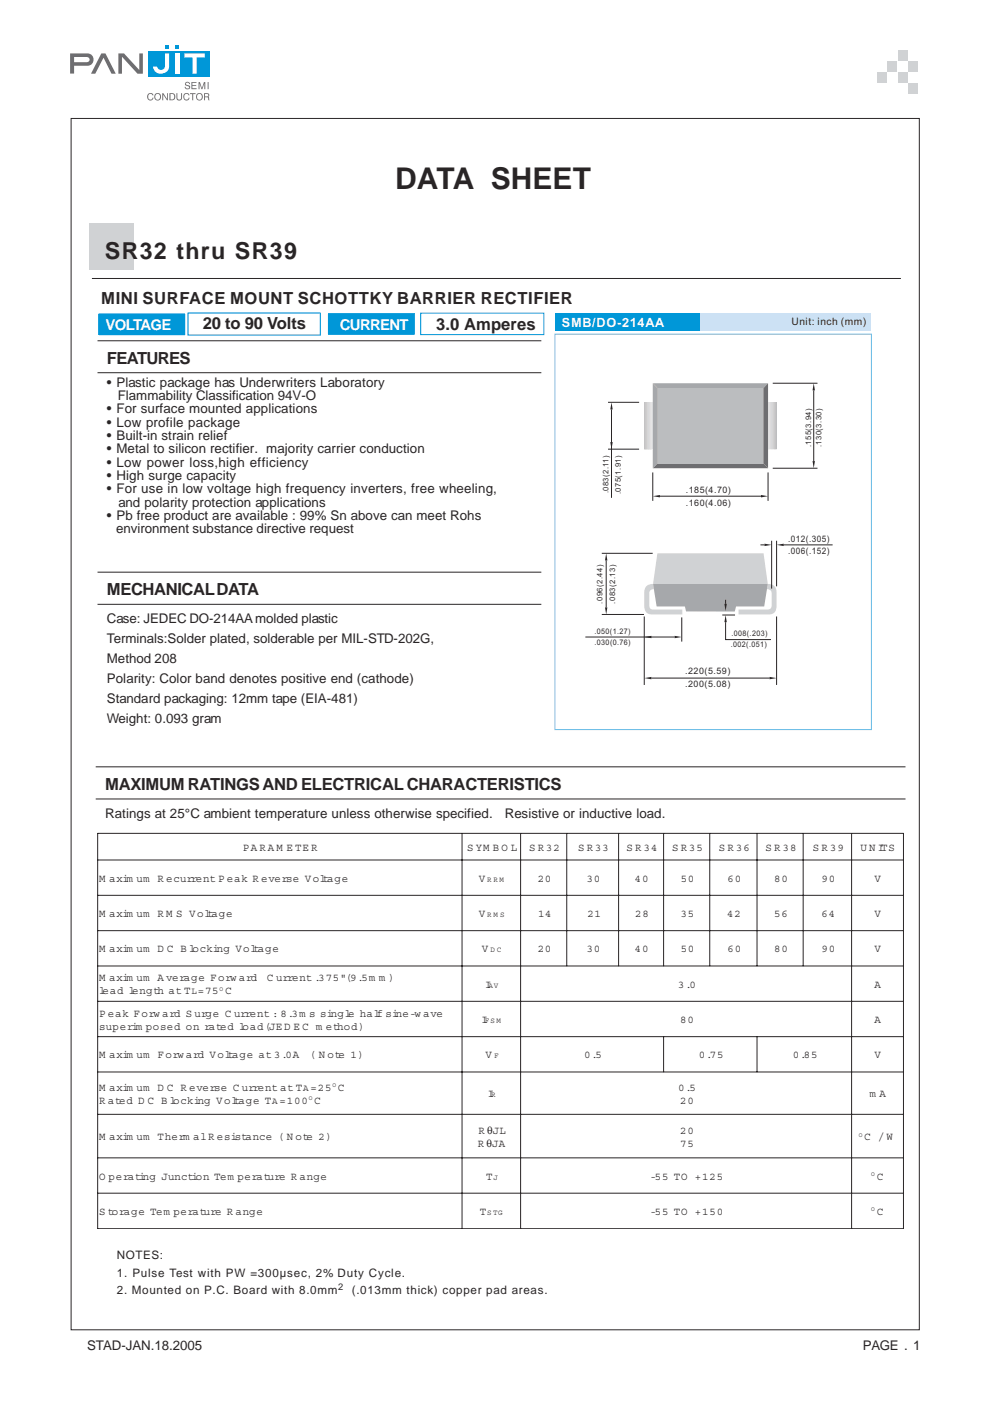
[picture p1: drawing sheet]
<svg xmlns="http://www.w3.org/2000/svg" width="210mm" height="297mm" viewBox="0 0 210 297" stroke-linecap="round" stroke-linejoin="round" font-family="sans-serif">
<path d="M31.4 10.8h13.1v5.4h-13.1z" fill="#0097d8"/>
<g fill="#6d6e71">
<path d="M21.5 11.3h.9l2.1 4.3h-.9l-1.7-3.4-1.7 3.4h-.9z" fill-rule="evenodd"/>
<path d="M25.1 11.3h1.2l3.2 3.5v-3.5h.8v4.3h-1.1l-3.3-3.6v3.6h-.8z" fill-rule="evenodd"/>
</g>
<path d="M35 11.3h.9v2.8a1.73 1.73 0 0 1-1.7 1.5 1.73 1.73 0 0 1-1.8-1.5h.9l.3 .5a.83 .83 0 0 0 .8 .2 .83 .83 0 0 0 .6-.7z" fill-rule="evenodd" fill="#fff"/>
<path d="M14.9 11.3h3.6a1.31 1.31 0 0 1 1.3 1.3 1.31 1.31 0 0 1-1.2 1.3h-2.9v1.7h-.8zM15.7 12.1l3 .1a.52 .52 0 0 1 .3 .4 .52 .52 0 0 1-.3 .5l-3 .1z" fill-rule="evenodd" fill="#6d6e71"/>
<path d="M37.2 11.3h.9v4.3h-.9z" fill="#fff"/>
<path d="M39.1 11.3h4.3v.9h-1.7v3.4h-.9v-3.4h-1.7z" fill-rule="evenodd" fill="#fff"/>
<g fill="#0097d8">
<path d="M35 9.5h.9v.9h-.9z"/>
<path d="M37.1 9.5h.9v.9h-.9z"/>
</g>
<g fill="#6d6e71">
<path d="M39.4 17.5l.6-.1 .3 .4h-.2a.3 .3 0 0 0-.4-.3 .3 .3 0 0 0-.1 .5h.2a.49 .49 0 0 1 .5 .6 .49 .49 0 0 1-.7 .3l-.4-.3v-.2h.2a.33 .33 0 0 0 .3 .4 .33 .33 0 0 0 .3-.5l-.3-.1a.45 .45 0 0 1-.4-.2 .45 .45 0 0 1 .1-.5zM40.6 17.4h1.1v.2h-.9v.4h.8v.2h-.8v.5h.9v.2h-1.1zM42.1 17.4h.3l.4 1.3 .4-1.3h.3v1.5h-.2v-1.3l-.4 1.3h-.2l-.4-1.3v1.3h-.2zM44 17.4h.2v1.5h-.2z" fill-rule="evenodd"/>
<path d="M31.4 19.9a.66 .66 0 0 1 .7-.2 .66 .66 0 0 1 .4 .5h-.2a.56 .56 0 0 0-1 .2 .56 .56 0 0 0 .8 .7l.2-.4h.2a.73 .73 0 0 1-1 .5 .73 .73 0 0 1-.2-1.1zM33.1 20.1a.6 .6 0 0 0-.1 .9 .6 .6 0 0 0 .9 0 .6 .6 0 0 0-.1-.9l-.4-.2zM32.9 19.9a.75 .75 0 0 1 1.1 .1 .75 .75 0 0 1-.2 1.1 .75 .75 0 0 1-1.1-.4zM34.4 19.8h.2l.8 1.2v-1.2h.2v1.5h-.2l-.8-1.3v1.3h-.2zM36.2 19.9v1.2a.61 .61 0 0 0 .7-.6 .61 .61 0 0 0-.7-.6zM35.9 19.8h.6a.76 .76 0 0 1 .7 .7 .76 .76 0 0 1-.7 .8h-.6zM37.4 19.8h.2v.9a.39 .39 0 0 0 .4 .4 .39 .39 0 0 0 .4-.4v-.9h.2v.9a.6 .6 0 0 1-.6 .6 .6 .6 0 0 1-.6-.6zM39 19.9a.66 .66 0 0 1 1.2 .3h-.2a.51 .51 0 0 0-.7-.2 .51 .51 0 0 0-.2 .7 .45 .45 0 0 0 .4 .4 .45 .45 0 0 0 .5-.4h.2a.7 .7 0 0 1-.9 .6 .7 .7 0 0 1-.4-1zM40.3 19.8h1.2v.2h-.5v1.3h-.2v-1.3h-.5zM41.9 20.1a.57 .57 0 0 0 0 .9 .57 .57 0 0 0 .9-.3 .55 .55 0 0 0-.2-.7 .55 .55 0 0 0-.7 .1zM41.7 19.9a.75 .75 0 0 1 1.1 .1 .75 .75 0 0 1-.1 1.1 .75 .75 0 0 1-1-.2l-.1-.6zM43.5 19.9v.6l.6-.2v-.3zM43.3 19.8h.5a.43 .43 0 0 1 .5 .2 .43 .43 0 0 1-.1 .5l.2 .8h-.2l-.1-.6-.3-.1h-.3v.7h-.2z" fill-rule="evenodd"/>
</g>
<path d="M15.1 25.1h179.8v256.8h-179.8z" fill="none" stroke="#292526" stroke-width=".21"/>
<g fill="#d0d2d4">
<path d="M190.4 15.4h2v2.1h-2z"/>
<path d="M192.7 13h1.9v2.2h-1.9z"/>
<path d="M192.7 17.6h1.9v2.1h-1.9z"/>
<path d="M186.1 15.4h1.9v2.1h-1.9z"/>
<path d="M188.2 13h2v2.2h-2z"/>
<path d="M190.4 10.6h2v2.2h-2z"/>
<path d="M18.9 47.3h9.5v9.8h-9.5z"/>
</g>
<path d="M19.5 59h171.5M20.7 72.3h94.1M20.7 79h94.1M20.7 121.3h94.1M20.7 128.1h94.1" fill="none" stroke="#292526" stroke-width=".21"/>
<path d="M117.7 70.9h67.1v83.8h-67.1z" fill="none" stroke="#6bb5e4" stroke-width=".21"/>
<path d="M117.7 66.5h30.8v3.7h-30.8z" fill="#0097d8"/>
<path d="M148.5 66.5h36.3v3.7h-36.3z" fill="#cce1f4"/>
<g fill="#d0d2d4">
<path d="M137.1 124.2l.4-.2 1-.2 .1 1.1a.88 .88 0 0 0-.9 .8v2.6a.74 .74 0 0 0 .8 .9h6.2v1.1h-6.5a1.56 1.56 0 0 1-1.6-1.9l.1-3.4z" fill-rule="evenodd"/>
<path d="M156.6 129.2h6.2a.76 .76 0 0 0 .8-.9v-2.6a.89 .89 0 0 0-1-.8l.2-1.1a1.64 1.64 0 0 1 1.9 1.9v2.7a1.56 1.56 0 0 1-1.7 1.9h-6.4z" fill-rule="evenodd"/>
</g>
<path d="M138.5 123.8h24.3l-.8 4.8h-5.9l-.3 1.1-10.3-.1-.3-1h-6z" fill-rule="evenodd" fill="#a6a8ab"/>
<path d="M139.4 98.3h22.5l.9 1h-24.4z" fill-rule="evenodd" fill="#6d6e71"/>
<path d="M136.6 85.3v9.9" fill="none" stroke="#bbbdbf" stroke-width=".21"/>
<path d="M136.6 85.3v9.9M136.7 85.3v9.9" fill="none" stroke="#bdbfc1" stroke-width=".21"/>
<path d="M136.7 85.3v9.9" fill="none" stroke="#c0c2c4" stroke-width=".21"/>
<path d="M136.8 85.3v9.9" fill="none" stroke="#c1c3c5" stroke-width=".21"/>
<path d="M136.8 85.3v9.9" fill="none" stroke="#c4c6c8" stroke-width=".21"/>
<path d="M136.9 85.3v9.9" fill="none" stroke="#c6c7c9" stroke-width=".21"/>
<path d="M137 85.3v9.9M137.1 85.3v9.9" fill="none" stroke="#c8cacc" stroke-width=".21"/>
<path d="M137.1 85.3v9.9" fill="none" stroke="#cacbcd" stroke-width=".21"/>
<path d="M137.1 85.3v9.9M137.2 85.3v9.9" fill="none" stroke="#ccced0" stroke-width=".21"/>
<path d="M137.2 85.3v9.9" fill="none" stroke="#cecfd1" stroke-width=".21"/>
<path d="M137.3 85.3v9.9M137.4 85.3v9.9" fill="none" stroke="#d0d2d4" stroke-width=".21"/>
<path d="M137.4 85.3v9.9" fill="none" stroke="#d3d4d6" stroke-width=".21"/>
<path d="M137.5 85.3v9.9" fill="none" stroke="#d5d6d7" stroke-width=".21"/>
<path d="M137.6 85.3v9.9" fill="none" stroke="#d7d8da" stroke-width=".21"/>
<path d="M137.6 85.3v9.9M137.7 85.3v9.9" fill="none" stroke="#d9dadb" stroke-width=".21"/>
<path d="M137.7 85.3v9.9M137.8 85.3v9.9" fill="none" stroke="#dbdcde" stroke-width=".21"/>
<path d="M137.8 85.3v9.9M137.9 85.3v9.9" fill="none" stroke="#dddedf" stroke-width=".21"/>
<path d="M137.9 85.3v9.9M138 85.3v9.9" fill="none" stroke="#dfe1e2" stroke-width=".21"/>
<path d="M138 85.3v9.9M138.1 85.3v9.9" fill="none" stroke="#e1e2e3" stroke-width=".21"/>
<path d="M138.1 85.3v9.9M138.2 85.3v9.9" fill="none" stroke="#e4e5e6" stroke-width=".21"/>
<path d="M138.2 85.3v9.9M138.3 85.3v9.9" fill="none" stroke="#e5e6e7" stroke-width=".21"/>
<path d="M139.4 117.3h22.5l.9 6.5h-24.3z" fill-rule="evenodd" fill="#d0d2d4"/>
<path d="M139.4 82.3h22.5v16h-22.5z" fill="#bbbdbf"/>
<path d="M164.6 85.3v9.9" fill="none" stroke="#bbbdbf" stroke-width=".21"/>
<path d="M164.6 85.3v9.9z" fill="#bbbdbf"/>
<path d="M164.6 85.3v9.9" fill="none" stroke="#bbbdbf" stroke-width=".21"/>
<path d="M164.6 85.3v9.9" fill="none" stroke="#bdbfc1" stroke-width=".21"/>
<path d="M164.6 85.3v9.9z" fill="#bdbfc1"/>
<path d="M164.5 85.3v9.9" fill="none" stroke="#bdbfc1" stroke-width=".21"/>
<path d="M164.5 85.3v9.9z" fill="#c0c2c4"/>
<path d="M164.5 85.3v9.9" fill="none" stroke="#c0c2c4" stroke-width=".21"/>
<path d="M164.4 85.3v9.9z" fill="#c1c3c5"/>
<path d="M164.4 85.3v9.9" fill="none" stroke="#c1c3c5" stroke-width=".21"/>
<path d="M164.4 85.3v9.9z" fill="#c1c3c5"/>
<path d="M164.4 85.3v9.9" fill="none" stroke="#c1c3c5" stroke-width=".21"/>
<path d="M164.3 85.3v9.9" fill="none" stroke="#c4c6c8" stroke-width=".21"/>
<path d="M164.3 85.3v9.9z" fill="#c4c6c8"/>
<path d="M164.3 85.3v9.9" fill="none" stroke="#c6c7c9" stroke-width=".21"/>
<path d="M164.2 85.3v9.9z" fill="#c6c7c9"/>
<path d="M164.2 85.3v9.9" fill="none" stroke="#c6c7c9" stroke-width=".21"/>
<path d="M164.2 85.3v9.9" fill="none" stroke="#c8cacc" stroke-width=".21"/>
<path d="M164.1 85.3v9.9z" fill="#c8cacc"/>
<path d="M164.1 85.3v9.9" fill="none" stroke="#c8cacc" stroke-width=".21"/>
<path d="M164.1 85.3v9.9z" fill="#c8cacc"/>
<path d="M164.1 85.3v9.9" fill="none" stroke="#cacbcd" stroke-width=".21"/>
<path d="M164 85.3v9.9z" fill="#ccced0"/>
<path d="M164 85.3v9.9" fill="none" stroke="#ccced0" stroke-width=".21"/>
<path d="M164 85.3v9.9z" fill="#ccced0"/>
<path d="M163.9 85.3v9.9" fill="none" stroke="#ccced0" stroke-width=".21"/>
<path d="M163.9 85.3v9.9" fill="none" stroke="#cecfd1" stroke-width=".21"/>
<path d="M163.9 85.3v9.9z" fill="#cecfd1"/>
<path d="M163.9 85.3v9.9" fill="none" stroke="#cecfd1" stroke-width=".21"/>
<path d="M163.8 85.3v9.9" fill="none" stroke="#d0d2d4" stroke-width=".21"/>
<path d="M163.8 85.3v9.9z" fill="#d0d2d4"/>
<path d="M163.8 85.3v9.9" fill="none" stroke="#d0d2d4" stroke-width=".21"/>
<path d="M163.7 85.3v9.9z" fill="#d0d2d4"/>
<path d="M163.7 85.3v9.9" fill="none" stroke="#d0d2d4" stroke-width=".21"/>
<path d="M163.7 85.3v9.9" fill="none" stroke="#d3d4d6" stroke-width=".21"/>
<path d="M163.7 85.3v9.9z" fill="#d3d4d6"/>
<path d="M163.7 85.3v9.9" fill="none" stroke="#d3d4d6" stroke-width=".21"/>
<path d="M163.6 85.3v9.9" fill="none" stroke="#d5d6d7" stroke-width=".21"/>
<path d="M163.6 85.3v9.9z" fill="#d5d6d7"/>
<path d="M163.6 85.3v9.9" fill="none" stroke="#d5d6d7" stroke-width=".21"/>
<path d="M163.5 85.3v9.9z" fill="#d5d6d7"/>
<path d="M163.5 85.3v9.9" fill="none" stroke="#d5d6d7" stroke-width=".21"/>
<path d="M163.5 85.3v9.9" fill="none" stroke="#d7d8da" stroke-width=".21"/>
<path d="M163.5 85.3v9.9z" fill="#d7d8da"/>
<path d="M163.4 85.3v9.9" fill="none" stroke="#d7d8da" stroke-width=".21"/>
<path d="M163.4 85.3v9.9" fill="none" stroke="#d9dadb" stroke-width=".21"/>
<path d="M163.4 85.3v9.9z" fill="#d9dadb"/>
<path d="M163.4 85.3v9.9" fill="none" stroke="#d9dadb" stroke-width=".21"/>
<path d="M163.3 85.3v9.9z" fill="#d9dadb"/>
<path d="M163.3 85.3v9.9" fill="none" stroke="#d9dadb" stroke-width=".21"/>
<path d="M163.3 85.3v9.9" fill="none" stroke="#dbdcde" stroke-width=".21"/>
<path d="M163.3 85.3v9.9z" fill="#dbdcde"/>
<path d="M163.2 85.3v9.9" fill="none" stroke="#dbdcde" stroke-width=".21"/>
<path d="M163.2 85.3v9.9z" fill="#dbdcde"/>
<path d="M163.2 85.3v9.9" fill="none" stroke="#dbdcde" stroke-width=".21"/>
<path d="M163.1 85.3v9.9" fill="none" stroke="#dddedf" stroke-width=".21"/>
<path d="M163.1 85.3v9.9z" fill="#dddedf"/>
<path d="M163.1 85.3v9.9" fill="none" stroke="#dddedf" stroke-width=".21"/>
<path d="M163.1 85.3v9.9" fill="none" stroke="#dfe1e2" stroke-width=".21"/>
<path d="M163 85.3v9.9z" fill="#dfe1e2"/>
<path d="M163 85.3v9.9" fill="none" stroke="#dfe1e2" stroke-width=".21"/>
<path d="M163 85.3v9.9z" fill="#dfe1e2"/>
<path d="M163 85.3v9.9" fill="none" stroke="#dfe1e2" stroke-width=".21"/>
<path d="M162.9 85.3v9.9" fill="none" stroke="#e1e2e3" stroke-width=".21"/>
<path d="M162.9 85.3v9.9z" fill="#e1e2e3"/>
<path d="M162.9 85.3v9.9" fill="none" stroke="#e1e2e3" stroke-width=".21"/>
<path d="M162.9 85.3v9.9" fill="none" stroke="#e4e5e6" stroke-width=".21"/>
<path d="M163.8 81.3h9.5M163.8 99.3h9.5" fill="none" stroke="#292526" stroke-width=".21"/>
<g fill="#292526">
<path d="M172.5 81.3l.3 1.5h-.5z"/>
<path d="M172.3 97.8h.5l-.3 1.5z"/>
</g>
<path d="M128.9 85.3h6.6M172.5 82.8v15" fill="none" stroke="#292526" stroke-width=".21"/>
<g fill="#292526">
<path d="M129.7 85.3l.2 1.5h-.5z"/>
<path d="M129.4 93.7h.5l-.2 1.5z"/>
</g>
<path d="M128.9 95.2h6.6M129.7 86.8v18.8M138.4 100.2v6M162.8 100.2v6" fill="none" stroke="#292526" stroke-width=".21"/>
<g fill="#292526">
<path d="M161.3 104.9l1.5 .3-1.5 .3z"/>
<path d="M138.4 105.2l1.5-.3v.6z"/>
</g>
<path d="M139.9 105.2h21.4M163.6 114.6v10.2M164.7 114.6v9.7" fill="none" stroke="#292526" stroke-width=".21"/>
<g fill="#292526">
<path d="M164.7 115.5l1.5-.2v.5z"/>
<path d="M162.1 115.3l1.5 .2-1.5 .3z"/>
</g>
<path d="M161.2 115.5h.9M166.2 115.5h10.3" fill="none" stroke="#292526" stroke-width=".21"/>
<path d="M153.8 130.4l.3 1.5h-.5z" fill="#292526"/>
<path d="M153.8 131.9v3.7h9.7" fill="none" stroke="#292526" stroke-width=".21"/>
<path d="M153.6 128h.5l-.3 1.5z" fill="#292526"/>
<path d="M136.6 130.7v14.5M153.1 130.4h2.7M153.8 127.2v.8" fill="none" stroke="#292526" stroke-width=".21"/>
<g fill="#292526">
<path d="M163.2 143.5l1.5 .3-1.5 .2z"/>
<path d="M136.6 143.8l1.5-.3v.5z"/>
</g>
<path d="M144.5 130.9v5.1M164.7 130.7v14.5M138.1 143.8h25.1" fill="none" stroke="#292526" stroke-width=".21"/>
<g fill="#292526">
<path d="M136.6 135.1l1.5-.3v.5z"/>
<path d="M143 134.8l1.5 .3-1.5 .2z"/>
</g>
<path d="M127.6 117.3h10.8M124.1 135.1h18.9M127.6 130.3h8.9" fill="none" stroke="#292526" stroke-width=".21"/>
<g fill="#292526">
<path d="M128.5 117.3l.3 1.5h-.5z"/>
<path d="M128.3 128.8h.5l-.3 1.5z"/>
</g>
<path d="M128.5 118.8v10" fill="none" stroke="#292526" stroke-width=".21"/>
<g fill="#a6a8ab">
<path d="M138.4 81.3l1 1v16l-1 1z" fill-rule="evenodd"/>
<path d="M138.4 81.3h24.4l-.9 1h-22.5z" fill-rule="evenodd"/>
</g>
<path d="M162.8 81.3v18l-.9-1v-16z" fill-rule="evenodd" fill="#6d6e71"/>
<g fill="#0097d8" stroke="#fff" stroke-width=".34">
<path d="M69.4 66.2h18.7v5h-18.7z" fill-rule="evenodd"/>
<path d="M20.7 66.3h18.7v4.9h-18.7z" fill-rule="evenodd"/>
</g>
<path d="M39.9 66.4h28v4.7h-28zM89.2 66.4h26.1v4.5h-26.1z" fill="none" stroke="#0097d8" stroke-width=".21"/>
<g fill="none" stroke="#292526" stroke-width=".21">
<path d="M20.3 162.6h171.7M20.3 169.4h171.7M20.7 176.7h170.9v83.8h-170.9M20.7 176.7v83.8M98 176.7v83.8M110.4 176.7v83.8M120.2 176.7v28.1M131.2 176.7v28.1M140.7 176.7v28.1M150.5 176.7v28.1M160.5 176.7v28.1M170.3 176.7v28.1"/>
<path d="M180.6 176.7v83.8M20.7 182.3h170.9M20.7 189.8h170.9M20.7 197.3h170.9M20.7 204.8h170.9M20.7 212.3h170.9M20.7 219.8h170.9M140.7 219.8v7.5M160.5 219.8v7.5M20.7 227.3h170.9M20.7 236.3h170.9M20.7 245.5h170.9"/>
<path d="M20.7 253h170.9"/>
</g>
<text font-size="6.3" fill="#292526" x="83.8" y="40">DATA SHEET</text>
<text font-size="4.9" fill="#292526" x="22.2" y="55">SR32 thru SR39</text>
<g font-size="3.5" fill="#292526">
<text x="21.5" y="64.5">MINI SURFACE MOUNT SCHOTTKY BARRIER RECTIFIER</text>
<text x="43" y="69.8">20 to 90 Volts</text>
<text x="92.5" y="69.9">3.0 Amperes</text>
<text x="22.7" y="77.1">FEATURES</text>
<text x="22.7" y="126.2">MECHANICAL DATA</text>
<text x="22.3" y="167.5">MAXIMUM RATINGS AND ELECTRICAL CHARACTERISTICS</text>
</g>
<g font-size="3.2" fill="#fff">
<text x="22.4" y="69.9">VOLTAGE</text>
<text x="72.1" y="69.9">CURRENT</text>
</g>
<g font-size="2.8" fill="#292526">
<text x="22.7" y="82">• Plastic package has Underwriters Laboratory</text>
<text x="22.7" y="87.7">• For surface mounted applications</text>
<text x="25" y="84.8">Flammability Classification 94V-O</text>
<text x="22.7" y="90.5">• Low profile package</text>
<text x="22.7" y="93.3">• Built-in strain relief</text>
<text x="22.7" y="96.1">• Metal to silicon rectifier. majority carrier conduction</text>
<text x="22.7" y="99">• Low power loss,high efficiency</text>
<text x="22.7" y="101.8">• High surge capacity</text>
<text x="22.7" y="104.6">• For use in low voltage high frequency inverters, free wheeling,</text>
<text x="25.1" y="107.4">and polarity protection applications</text>
<text x="22.7" y="110.2">• Pb free product are available : 99% Sn above can meet Rohs</text>
<text x="24.6" y="113.1">environment substance directive request</text>
<text x="22.7" y="132">Case: JEDEC DO-214AA molded plastic</text>
<text x="22.7" y="136.3">Terminals:Solder plated, solderable per MIL-STD-202G,</text>
<text x="22.7" y="140.5">Method 208</text>
<text x="22.7" y="144.7">Polarity: Color band denotes positive end (cathode)</text>
<text x="22.7" y="149">Standard packaging: 12mm tape (EIA-481)</text>
<text x="22.7" y="153.2">Weight: 0.093 gram</text>
<text x="22.3" y="173.3">Ratings at 25°C ambient temperature unless otherwise specified.</text>
<text x="107" y="173.3">Resistive or inductive load.</text>
<text x="18.5" y="286.3">STAD-JAN.18.2005</text>
<text x="182.9" y="286.3">PAGE . 1</text>
</g>
<text font-size="2.7" fill="#fff" x="119.1" y="69.4">SMB/DO-214AA</text>
<g font-size="2.5" fill="#292526">
<text x="24.8" y="267">NOTES:</text>
<text x="24.8" y="270.7">1. Pulse Test with PW =300µsec, 2% Duty Cycle.</text>
<text x="24.8" y="274.4">2. Mounted on P.C. Board with 8.0mm</text>
<text x="74.6" y="274.4">(.013mm thick) copper pad areas.</text>
</g>
<g font-size="2.3" fill="#292526">
<text x="51.5" y="180.4">PA R A M E TE R</text>
<text x="99" y="180.4">S YM B O L</text>
<text x="112.2" y="180.4">S R 32</text>
<text x="122.6" y="180.4">S R 33</text>
<text x="132.8" y="180.4">S R 34</text>
<text x="142.5" y="180.4">S R 35</text>
<text x="152.4" y="180.4">S R 36</text>
<text x="162.3" y="180.4">S R 38</text>
<text x="172.3" y="180.4">S R 39</text>
<text x="182.5" y="180.4">U N ITS</text>
<text x="21.1" y="186.9">M axim um</text>
<text x="33.4" y="186.9">R ecurrent P eak R everse Voltage</text>
<text x="101.5" y="186.9">V</text>
<text x="114" y="186.9">20</text>
<text x="124.4" y="186.9">30</text>
<text x="134.6" y="186.9">40</text>
<text x="144.3" y="186.9">50</text>
<text x="154.2" y="186.9">60</text>
<text x="164.1" y="186.9">80</text>
<text x="174.2" y="186.9">90</text>
<text x="185.4" y="186.9">V</text>
<text x="21.1" y="194.4">M axim um</text>
<text x="33.4" y="194.4">R M S Voltage</text>
<text x="101.5" y="194.4">V</text>
<text x="114.1" y="194.4">14</text>
<text x="124.5" y="194.4">21</text>
<text x="134.7" y="194.4">28</text>
<text x="144.3" y="194.4">35</text>
<text x="154.2" y="194.4">42</text>
<text x="164.1" y="194.4">56</text>
<text x="174.2" y="194.4">64</text>
<text x="185.4" y="194.4">V</text>
<text x="21.1" y="201.9">M axim um</text>
<text x="33.4" y="201.9">D C B locking Voltage</text>
<text x="102.1" y="201.9">V</text>
<text x="114" y="201.9">20</text>
<text x="124.4" y="201.9">30</text>
<text x="134.6" y="201.9">40</text>
<text x="144.3" y="201.9">50</text>
<text x="154.2" y="201.9">60</text>
<text x="164.1" y="201.9">80</text>
<text x="174.2" y="201.9">90</text>
<text x="185.4" y="201.9">V</text>
<text x="21.1" y="208">M axim um</text>
<text x="33.4" y="208">A verage Forw ard</text>
<text x="56.6" y="208">C urrent .375&quot;(9.5m m )</text>
<text x="102.8" y="209.4">I</text>
<text x="143.8" y="209.4">3.0</text>
<text x="185.4" y="209.4">A</text>
<text x="21.1" y="210.8">lead length at T =75 C</text>
<text x="21.1" y="215.5">P eak Forw ard S urge C urrent : 8.3m s single half sine-w ave</text>
<text x="21.1" y="218.3">superim posed on rated load(JE D E C m ethod)</text>
<text x="102.1" y="216.9">I</text>
<text x="144.2" y="216.9">80</text>
<text x="185.4" y="216.9">A</text>
<text x="21.1" y="224.4">M axim um</text>
<text x="33.4" y="224.4">Forw ard Voltage at 3.0A</text>
<text x="65.7" y="224.4">( N ote 1)</text>
<text x="102.9" y="224.4">V</text>
<text x="123.9" y="224.4">0.5</text>
<text x="148.1" y="224.4">0.75</text>
<text x="168.1" y="224.4">0.85</text>
<text x="185.4" y="224.4">V</text>
<text x="21.1" y="231.3">M axim um</text>
<text x="33.4" y="231.3">D C R everse C urrent at T</text>
<text x="65.8" y="231.3">=25 C</text>
<text x="103.4" y="232.6">I</text>
<text x="143.8" y="231.3">0.5</text>
<text x="184.3" y="232.6">m A</text>
<text x="21.1" y="234">R ated D C B locking Voltage T</text>
<text x="59.3" y="234">=100 C</text>
<text x="144.2" y="234">20</text>
<text x="21.1" y="241.7">M axim um</text>
<text x="33.4" y="241.7">Therm alR esistance ( N ote 2)</text>
<text x="101.3" y="243.1">R θJA</text>
<text x="101.4" y="240.4">R θJL</text>
<text x="144.2" y="240.4">20</text>
<text x="144.2" y="243.1">75</text>
<text x="183.2" y="241.7">C / W</text>
<text x="21.1" y="250.1">O perating Junction Tem perature R ange</text>
<text x="103.1" y="250.1">T</text>
<text x="137.8" y="250.1">-55 TO +125</text>
<text x="185.9" y="250.1">C</text>
<text x="21.1" y="257.6">S torage Tem perature R ange</text>
<text x="101.7" y="257.6">T</text>
<text x="137.8" y="257.6">-55 TO +150</text>
<text x="185.9" y="257.6">C</text>
</g>
<text font-size="2.2" fill="#292526" x="167.8" y="68.9">Unit: inch (mm)</text>
<g font-size="2" fill="#292526">
<text x="40.6" y="210.8">L</text>
<text x="64.3" y="231.3">A</text>
<text x="57.7" y="234">A</text>
<text x="71.7" y="273.6">2</text>
</g>
<g font-size="1.9" fill="#292526">
<text x="145.4" y="104.5">.185(4.70)</text>
<text x="145.4" y="107.2">.160(4.06)</text>
<text x="167.1" y="114.8">.012(.305)</text>
<text x="167.1" y="117.4">.006(.152)</text>
<text x="145.3" y="142.9">.220(5.59)</text>
<text x="145.3" y="145.6">.200(5.08)</text>
</g>
<g font-size="1.6" fill="#292526">
<text x="172" y="94.8" transform="rotate(-90 172 94.8)">.155(3.94)</text>
<text x="174.2" y="94.8" transform="rotate(-90 174.2 94.8)">.130(3.30)</text>
<text x="129" y="104.6" transform="rotate(-90 129 104.6)">.083(2.11)</text>
<text x="131.6" y="104.8" transform="rotate(-90 131.6 104.8)">.075(1.91)</text>
<text x="127.7" y="128" transform="rotate(-90 127.7 128)">.096(2.44)</text>
<text x="130.4" y="128" transform="rotate(-90 130.4 128)">.083(2.13)</text>
<text x="126.1" y="134.4">.050(1.27)</text>
<text x="126.1" y="136.7">.030(0.76)</text>
<text x="155" y="137.3">.002(.051)</text>
<text x="155.1" y="134.9">.008(.203)</text>
<text x="103.3" y="186.9">R R M</text>
<text x="103.3" y="194.4">R M S</text>
<text x="104" y="201.9">D C</text>
<text x="103.5" y="209.4">AV</text>
<text x="102.8" y="216.9">FS M</text>
<text x="104.8" y="224.4">F</text>
<text x="104.1" y="232.6">R</text>
<text x="104.6" y="250.1">J</text>
<text x="103.3" y="257.6">S TG</text>
</g>
<g font-size="1.4" fill="#292526">
<text x="46.6" y="210">O</text>
<text x="65.5" y="233.3">O</text>
<text x="70.5" y="230.5">O</text>
<text x="182.1" y="241">O</text>
<text x="184.7" y="249.3">O</text>
<text x="184.7" y="256.8">O</text>
</g>
</svg>
